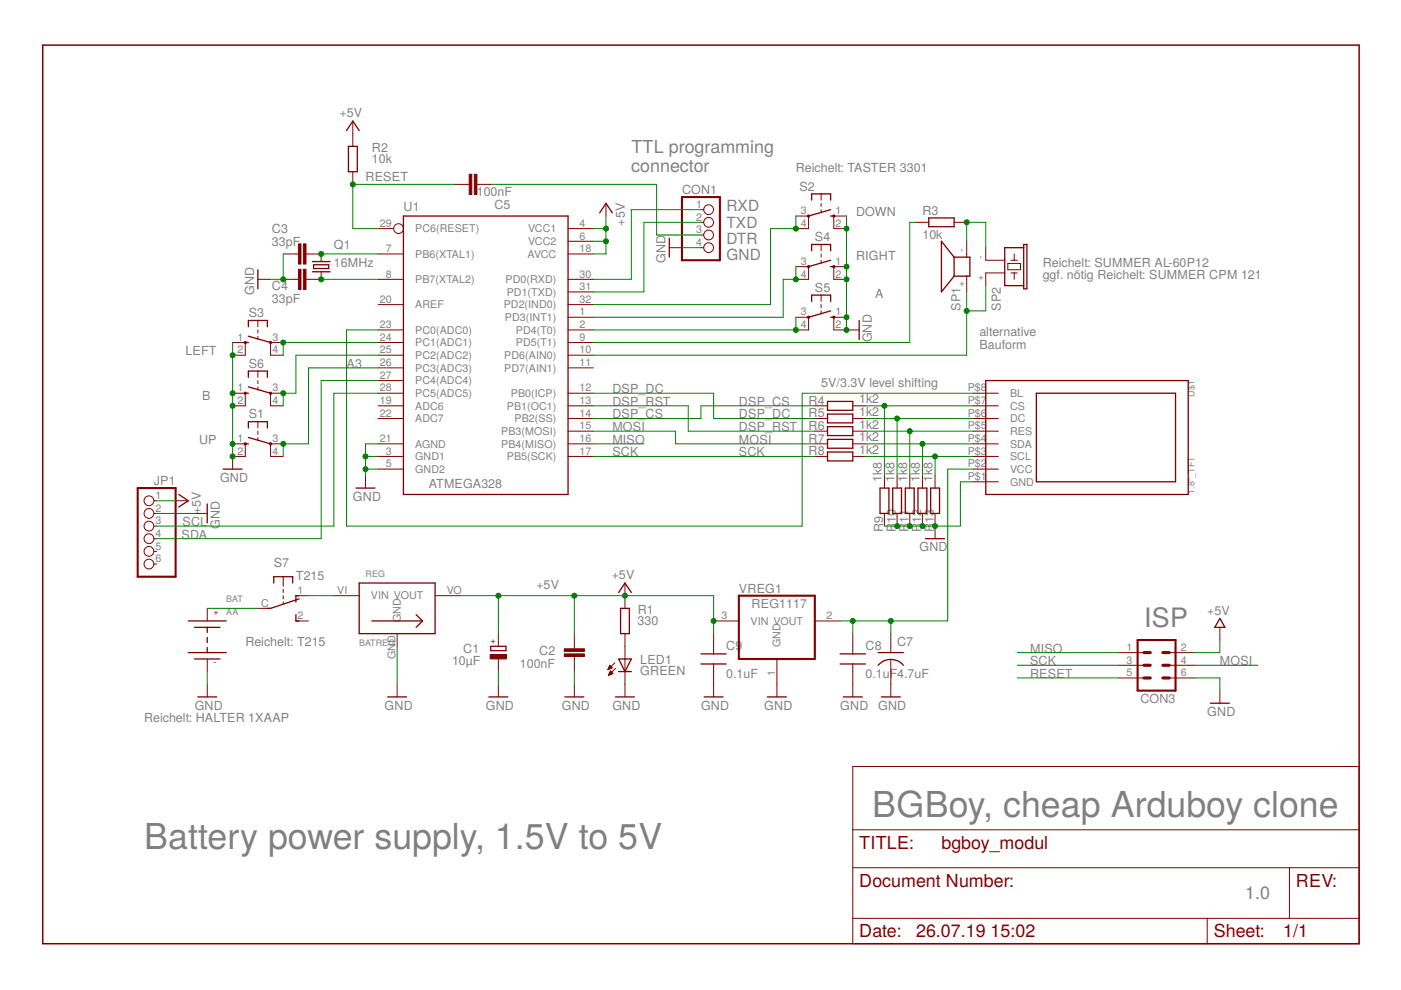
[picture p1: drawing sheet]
<svg xmlns="http://www.w3.org/2000/svg" width="297mm" height="210mm" viewBox="0 0 297 210" stroke-linecap="round" stroke-linejoin="round" font-family="sans-serif">
<g fill="none" stroke="#800000" stroke-width=".28">
<path d="M73.5 27.7l1.3-2 1.4 2M73.9 31h1.9v5.4h-1.9zM54.7 57.2v4M66.2 55.5h3.8M66.2 57.6h3.8M66.5 56.1h3.2v.8h-3.2zM85.5 45.8h34.9v59h-34.9zM127.1 45.1l1.4-2 1.3 2M141.9 50.5v4M172.1 42.4v-1.3h4v1.3M172.1 53.2v-1.4h4v1.4M176.1 45.8h.7"/>
<path d="M176.1 44.4l-4.7 1.4M176.1 56.5h.7M176.1 55.2l-4.7 1.3M196.9 46.2h5.4v1.9h-5.4zM202.3 54.5h3.3v4h-3.3M202.3 54.5v4M202.3 54.5l-2.7-3.3v10.7l2.7-3.4M217 51.8h.7v9.4h-.7zM217 52.5h-4v8.1h4M52 72.6h.7M52.7 69.3v-1.4h4v1.4M52.7 71.3l4.7 1.3"/>
<path d="M172.1 63.9v-1.3h4v1.3M176.1 67.3h.7M176.1 65.9l-4.7 1.4M182.2 67.9v4.1M47.3 99.5h4M52 83.4h.7M52 94.1h.7M52.7 80v-1.3h4v1.3M52.7 90.7v-1.3h4v1.3M52.7 82l4.7 1.4M52.7 92.8l4.7 1.3M175.5 85.1h5.3v1.9h-5.3z"/>
<path d="M175.5 87.8h5.3v1.9h-5.3zM175.5 90.5h5.3v1.9h-5.3zM175.5 93.2h5.3v1.8h-5.3zM175.5 95.8h5.3v1.9h-5.3zM209 80.7h42.9v24.1h-42.9zM219.7 83.4h29.5v18.8h-29.5zM37.9 104.8l2 1.4-2 1.3M43.9 106.8v4.1M75.5 103.5h4M186.6 103.5h1.9v5.4h-1.9zM189.3 103.5h1.8v5.4h-1.8zM191.9 103.5h1.9v5.4h-1.9z"/>
<path d="M194.6 103.5h1.9v5.4h-1.9zM196.2 114.2h4.1M197.3 103.5h1.9v5.4h-1.9zM39.9 131.7h8.1M39.9 138.4h8.1M41.3 139.7h5.3M41.3 133h5.3M43.9 133v1.1M43.9 135.1v1.1M43.9 137.3v1.1M58 123.6v-1.3h4.1v1.3M62.7 130.3v1.4h.7"/>
<path d="M63.4 127l-6 2h-.7M63.4 126.3h-.7v1.3M76.2 123.6h16v10.7h-16zM78.8 131.7h10.8M88.2 130.3l1.4 1.4M89.6 131.7l-1.4 1.3M104.1 137h3.2v1h-3.2zM131.2 139.7h2.7l-1.4 2.7zM131.2 125.6l1.3-2 1.4 2M131.6 129h1.8v5.3h-1.8zM148.6 138.6h5.4M178.1 138.6h5.4"/>
<path d="M186.2 138.4h5.3M258.6 131.1l1.1 1.9h-2.1zM41.9 147.8h4.1M82.2 147.8h4M103.7 147.8h4M119.8 147.8h4M130.5 147.8h4M131.2 142.4h2.7M148.6 140.8h5.4M149.3 147.8h4M162.7 147.8h4M178.1 140.8h5.4"/>
<path d="M178.8 147.8h4M186.2 141.1a3.5 3.5 0 0 1 5.3 0M186.9 147.8h4M256.6 149.1h4"/>
</g>
<g fill="none" stroke="#800000" stroke-width=".21">
<path d="M74.8 25.7v5.3M74.8 36.4v2.7M96.3 39.1h3.2M101.1 39.1h3.2M54.7 59.2h2.7M60 53.8h3.3M60 59.2h3.3M64.9 53.8h3.2v1.7M68.1 57.6v1.6h-3.2M80.2 53.8h5.3M80.2 59.2h5.3M80.2 48.5h3.2"/>
<path d="M120.4 53.8h5.4M120.4 59.2h5.4M120.4 48.5h5.4M120.4 51.2h5.4M128.5 43.1v2.7M141.9 52.5h2.7M148.6 47.1h.6M148.6 44.4h.6M148.6 49.8h.6M148.6 52.5h.6M168.7 56.5h2.7v2.7h-2.7M168.7 45.8h2.7v2.7h-2.7"/>
<path d="M174.1 41.1v1.3M174.1 43.1v.7M174.1 44.4v.7M174.1 51.8v1.4M174.1 53.8v.7M174.1 55.2v.7M179.5 56.5h-2.7v2.7h2.7M179.5 45.8h-2.7v2.7h2.7M194.2 47.1h2.7M202.3 47.1h2.7M205 51.2v3.3M205 58.5v3.4"/>
<path d="M209 52.5v2.7h4M213 57.9h-4v2.7M213.7 55.9h2.7v1.3h-2.7zM214.4 57.9h1.3M214.4 55.2h1.3M215 53.8v1.4M215 57.9v1.3M49.3 72.6h2.7v2.7h-2.7M54.7 67.9v1.4M54.7 70v.6M54.7 71.3v.7M54.7 78.7v1.3"/>
<path d="M60 72.6h-2.6v2.7h2.6M80.2 72.6h5.3M80.2 75.3h5.3M80.2 70h5.3M80.2 64.6h5.3M80.2 78h5.3M120.4 72.6h5.4M120.4 75.3h5.4M120.4 67.3h5.4M120.4 70h5.4M120.4 64.6h5.4M120.4 61.9h5.4"/>
<path d="M120.4 78h5.4M168.7 67.3h2.7v2.7h-2.7M174.1 62.6v1.3M174.1 64.6v.7M174.1 65.9v.7M179.5 67.3h-2.7v2.7h5.4M49.3 83.4h2.7v2.6h-2.7M49.3 94.1h2.7v2.7h-2.7v2.7M54.7 80.7v.6M54.7 82v.7M54.7 89.4v1.3M54.7 91.4v.7"/>
<path d="M54.7 92.8v.6M60 83.4h-2.6v2.6h2.6M60 94.1h-2.6v2.7h2.6M80.2 83.4h5.3M80.2 86h5.3M80.2 94.1h5.3M80.2 96.8h5.3M80.2 88.7h5.3M80.2 99.5h5.3M80.2 80.7h5.3M120.4 83.4h5.4M120.4 86h5.4"/>
<path d="M120.4 94.1h5.4M120.4 96.8h5.4M120.4 88.7h5.4M120.4 91.4h5.4M172.8 86h2.7M172.8 94.1h2.7M172.8 96.8h2.7M172.8 88.7h2.7M172.8 91.4h2.7M180.8 86h2.7M180.8 94.1h2.7M180.8 96.8h2.7"/>
<path d="M180.8 88.7h2.7M180.8 91.4h2.7M206.3 83.4h5.4M206.3 86h5.4M206.3 94.1h5.4M206.3 96.8h5.4M206.3 88.7h5.4M206.3 91.4h5.4M206.3 99.5h5.4M32.6 106.2h.6M32.6 108.9h.6M32.6 111.5h.6"/>
<path d="M32.6 114.2h.6M32.6 116.9h.6M32.6 119.6h.6M37.2 106.2h2.7M41.3 108.9h2.6M77.5 100.8v2.7M187.5 100.8v2.7M187.5 108.9v2.6M190.2 100.8v2.7M190.2 108.9v2.6M192.9 100.8v2.7M192.9 108.9v2.6"/>
<path d="M195.6 100.8v2.7M195.6 108.9v2.6M198.2 100.8v2.7M198.2 108.9v5.3M206.3 102.2h5.4M43.9 129v2.7M43.9 139.7v2.7M54.7 129h2.7M60 122.3v2M60 124.9v.7M60 126.3v.7M60 127.6v.4"/>
<path d="M62.7 126.3h2.7M62.7 131.7h2.7M70.8 126.3h5.4M84.2 134.3v2.7M92.2 126.3h5.4M105.7 134.3v2.7M105.7 139.7v2.7M121.8 134.3v3.3M121.8 139.2v3.2M132.5 123.6v5.4M132.5 134.3v13.5M151.3 131.7h5.4"/>
<path d="M151.3 134.3v4.3M164.7 139.7v8.1M172.8 131.7h5.3M180.8 134.3v4.3M188.9 134.3v4.1M188.9 140v7.8M237.2 138.4h5.3M247.9 138.4h5.4M258.6 133v2.7M43.9 145.1v2.7M84.2 145.1v2.7M105.7 145.1v2.7"/>
<path d="M121.8 145.1v2.7M128.9 141.9h.2M129 141.8h.3M129 141.7h.6M129.1 141.5h.7M129.1 143.1h.2M129.1 143h.5M129.1 141.4h.5M129.2 141.3h.3M129.2 142.8h.7M129.2 142.7h.7M129.2 141.1h.2"/>
<path d="M129.3 141.1l.5 .5-.9 .4zM129.3 142.6h.4M129.3 142.5h.3M129.4 142.3h.1M129.4 142.3l.6 .5-1 .4zM130.4 140.5l-1.5 1.5M130.5 141.7l-1.5 1.5M151.3 140.8v7M180.8 140.8v7M237.2 141.1h5.3M237.2 143.7h5.3M247.9 141.1h5.4"/>
<path d="M247.9 143.7h5.4M258.6 146.4v2.7M180.8 162.5h107.4v37.6h-107.4zM180.8 175.9h107.4M180.8 184h107.4M180.8 194.7h107.4M255.9 194.7v5.4M273.4 184v10.7"/>
<circle cx="84.5" cy="48.5" r="1.04"/>
<circle cx="150.2" cy="47.1" r="1.04"/>
<circle cx="150.2" cy="49.8" r="1.04"/>
<circle cx="150.2" cy="44.5" r="1.04"/>
<circle cx="150.2" cy="52.5" r="1.04"/>
<circle cx="31.6" cy="111.5" r="1.04"/>
<circle cx="31.6" cy="119.6" r="1.04"/>
<circle cx="31.6" cy="116.9" r="1.04"/>
<circle cx="31.6" cy="108.9" r="1.04"/>
<circle cx="31.6" cy="106.2" r="1.04"/>
<circle cx="31.6" cy="114.2" r="1.04"/>
</g>
<g fill="#800000" stroke="#800000" stroke-width=".21">
<path d="M119.6 137.6h4.3v.5h-4.3z"/>
<path d="M119.6 138.6h4.3v.6h-4.3z"/>
<path d="M103.9 138.8h3.5v.9h-3.5z"/>
<path d="M64.3 51.7h.6v4.3h-.6z"/>
<path d="M63.3 51.7h.5v4.3h-.5z"/>
<path d="M64.3 57.1h.6v4.3h-.6z"/>
<path d="M63.3 57.1h.5v4.3h-.5z"/>
<path d="M100.6 37h.5v4.2h-.5z"/>
<path d="M99.5 37h.5v4.2h-.5z"/>
</g>
<g fill="none" stroke="#800000" stroke-width=".44">
<path d="M144.6 41.8h8v13.4h-8zM29.2 103.5h8v18.8h-8zM156.7 126.3h16.1v13.4h-16.1zM241.2 135.7h8v10.7h-8z"/>
<circle cx="171.4" cy="45.8" r=".13"/>
<circle cx="171.4" cy="56.5" r=".13"/>
<circle cx="176.8" cy="45.8" r=".13"/>
<circle cx="176.8" cy="56.5" r=".13"/>
<circle cx="52" cy="72.6" r=".13"/>
<circle cx="57.4" cy="72.6" r=".13"/>
<circle cx="171.4" cy="67.3" r=".13"/>
<circle cx="176.8" cy="67.3" r=".13"/>
<circle cx="52" cy="83.4" r=".13"/>
<circle cx="52" cy="94.1" r=".13"/>
<circle cx="57.4" cy="83.4" r=".13"/>
<circle cx="57.4" cy="94.1" r=".13"/>
</g>
<path d="M9.1 9.6h279.1v190.5h-279.1z" fill="none" stroke="#800000" stroke-width=".32"/>
<path d="M242.5 138.4h1.4M246.5 138.4h1.4M242.5 143.7h1.4M242.5 141.1h1.4M246.5 143.7h1.4M246.5 141.1h1.4" fill="none" stroke="#800000" stroke-width=".66"/>
<g fill="none" stroke="#008000" stroke-width=".21">
<path d="M96.3 39.1h-21.5v9.4h5.4M104.3 39.1h34.9v10.7h9.4M60 53.8v5.4h-2.6M68.1 53.8h12.1M68.1 59.2h12.1M125.8 48.5h2.7M125.8 51.2h2.7M128.5 45.8v8h-2.7M144.6 52.5h4M148.6 44.4h-14.7v14.8h-8.1M148.6 47.1h-12.1v14.8h-10.7M168.7 45.8v2.7h-5.3v16.1h-37.6"/>
<path d="M168.7 56.5v2.7h-2.6v8.1h-40.3M179.5 45.8v24.2M194.2 47.1h-1.3v25.5h-67.1M205 51.2v-4.1h4v5.4M49.3 72.6v24.2M80.2 72.6h-20.2v2.7M80.2 75.3h-17.5v8.1h-2.7v2.6M80.2 78h-14.8v16.1h-5.4v2.7M80.2 70h-6.7v41.5h96.6v-28.1h36.2M168.7 67.3v2.7h-42.9M205 61.9v13.4h-79.2M209 60.6v5.3h-4"/>
<path d="M77.5 96.8h2.7M77.5 99.5h2.7M80.2 83.4h-9.4v28.1h-37.6M80.2 94.1h-2.7v6.7M80.2 80.7h-12.1v33.5h-34.9M125.8 83.4h25.5v5.3h21.5M125.8 94.1h10.7M125.8 91.4h17.4v2.7h29.6M125.8 96.8h47M125.8 86h20.1v5.4h26.9M172.8 86h-24.2v2.7h-22.8M183.5 94.1h22.8"/>
<path d="M183.5 96.8h22.8M183.5 91.4h22.8M183.5 86h22.8M183.5 88.7h22.8M187.5 86v14.8M190.2 88.7v12.1M192.9 91.4v9.4M195.6 94.1v6.7M198.2 96.8v4M206.3 99.5h-5.4v32.2h-22.8M33.2 106.2h4M33.2 108.9h8.1"/>
<path d="M206.3 102.2h-2.7v9.3h-16.1M43.9 129h10.8M65.4 126.3h5.4M84.2 137v8.1M97.6 126.3h53.7v8M105.7 126.3v8M121.8 126.3v8M180.8 131.7v2.6M188.9 131.7v2.6M215.7 138.4h21.5M258.6 135.7v2.7h-5.3M43.9 142.4v2.7"/>
<path d="M105.7 142.4v2.7M121.8 142.4v2.7M215.7 143.7h21.5M215.7 141.1h21.5M253.3 143.7h5.3v2.7M253.3 141.1h13.4"/>
</g>
<g fill="#008000" stroke="#008000" stroke-width=".21">
<circle cx="105.7" cy="126.3" r=".53"/>
<circle cx="121.8" cy="126.3" r=".53"/>
<circle cx="132.5" cy="126.3" r=".53"/>
<circle cx="151.3" cy="131.7" r=".53"/>
<circle cx="128.5" cy="48.5" r=".53"/>
<circle cx="128.5" cy="51.2" r=".53"/>
<circle cx="60" cy="59.2" r=".53"/>
<circle cx="49.3" cy="96.8" r=".53"/>
<circle cx="49.3" cy="75.3" r=".53"/>
<circle cx="49.3" cy="83.4" r=".53"/>
<circle cx="49.3" cy="86" r=".53"/>
<circle cx="49.3" cy="94.1" r=".53"/>
<circle cx="198.2" cy="111.5" r=".53"/>
<circle cx="190.2" cy="111.5" r=".53"/>
<circle cx="192.9" cy="111.5" r=".53"/>
<circle cx="195.6" cy="111.5" r=".53"/>
<circle cx="77.5" cy="96.8" r=".53"/>
<circle cx="77.5" cy="99.5" r=".53"/>
<circle cx="179.5" cy="70" r=".53"/>
<circle cx="179.5" cy="67.3" r=".53"/>
<circle cx="179.5" cy="59.2" r=".53"/>
<circle cx="179.5" cy="56.5" r=".53"/>
<circle cx="179.5" cy="48.5" r=".53"/>
<circle cx="74.8" cy="39.1" r=".53"/>
<circle cx="60" cy="72.6" r=".53"/>
<circle cx="60" cy="83.4" r=".53"/>
<circle cx="60" cy="94.1" r=".53"/>
<circle cx="168.7" cy="48.5" r=".53"/>
<circle cx="168.7" cy="59.2" r=".53"/>
<circle cx="168.7" cy="70" r=".53"/>
<circle cx="205" cy="65.9" r=".53"/>
<circle cx="68.1" cy="59.2" r=".53"/>
<circle cx="68.1" cy="53.8" r=".53"/>
<circle cx="205" cy="47.1" r=".53"/>
<circle cx="187.5" cy="86" r=".53"/>
<circle cx="190.2" cy="88.7" r=".53"/>
<circle cx="192.9" cy="91.4" r=".53"/>
<circle cx="195.6" cy="94.1" r=".53"/>
<circle cx="198.2" cy="96.8" r=".53"/>
<circle cx="180.8" cy="131.7" r=".53"/>
<circle cx="188.9" cy="131.7" r=".53"/>
</g>
<g font-size="7.6" fill="#808080">
<text x="184.9" y="173.3">BGBoy, cheap Arduboy clone</text>
<text x="30.6" y="180">Battery power supply, 1.5V to 5V</text>
</g>
<text font-size="5.7" fill="#808080" x="242.6" y="133">ISP</text>
<g font-size="3.8" fill="#808080">
<text x="133.9" y="32.4">TTL programming</text>
<text x="133.8" y="36.4">connector</text>
<text x="264" y="190.7">1.0</text>
</g>
<g font-size="3.8" fill="#800000">
<text x="182.2" y="180">TITLE:</text>
<text x="199.6" y="180">bgboy_modul</text>
<text x="182.2" y="188">Document Number:</text>
<text x="274.8" y="188">REV:</text>
<text x="182.2" y="198.7">Date:</text>
<text x="194.2" y="198.7">26.07.19</text>
<text x="210" y="198.7">15:02</text>
<text x="257.3" y="198.7">Sheet:</text>
<text x="272.1" y="198.7">1/1</text>
</g>
<g font-size="3.3" fill="#808080">
<text x="154" y="44.8">RXD</text>
<text x="154" y="48.2">TXD</text>
<text x="154" y="51.7">DTR</text>
<text x="154" y="55.2">GND</text>
</g>
<g font-size="2.6" fill="#808080">
<text x="72" y="24.9">+5V</text>
<text x="78.8" y="34.5">10k</text>
<text x="78.9" y="32.1">R2</text>
<text x="77.5" y="38.4">RESET</text>
<text x="101.1" y="41.6">100nF</text>
<text x="144.6" y="41.1">CON1</text>
<text x="168.8" y="36.4">Reichelt: TASTER 3301</text>
<text x="169.5" y="40.4">S2</text>
<text x="85.6" y="44.7">U1</text>
<text x="104.8" y="44.3">C5</text>
<text x="132.5" y="47.8" transform="rotate(-90 132.5 47.8)">+5V</text>
<text x="181.5" y="45.8">DOWN</text>
<text x="195.6" y="45.6">R3</text>
<text x="57.6" y="52.1">33pF</text>
<text x="57.7" y="49.4">C3</text>
<text x="70.8" y="52.8">Q1</text>
<text x="172.8" y="51.2">S4</text>
<text x="195.6" y="50.6">10k</text>
<text x="70.8" y="56.5">16MHz</text>
<text x="141.1" y="55.8" transform="rotate(-90 141.1 55.8)">GND</text>
<text x="181.5" y="55.2">RIGHT</text>
<text x="221.1" y="59.2">ggf. nötig Reichelt: SUMMER CPM 121</text>
<text x="221.1" y="56.5">Reichelt: SUMMER AL-60P12</text>
<text x="53.9" y="62.5" transform="rotate(-90 53.9 62.5)">GND</text>
<text x="57.6" y="64.2">33pF</text>
<text x="57.7" y="61.5">C4</text>
<text x="172.8" y="61.9">S5</text>
<text x="185.5" y="63.2">A</text>
<text x="203.6" y="65.9" transform="rotate(-90 203.6 65.9)">SP1</text>
<text x="212.2" y="65.9" transform="rotate(-90 212.2 65.9)">SP2</text>
<text x="52.8" y="67.3">S3</text>
<text x="207.6" y="71.2">alternative</text>
<text x="39.3" y="75.3">LEFT</text>
<text x="52.8" y="78">S6</text>
<text x="73.5" y="78">A3</text>
<text x="184.8" y="72.6" transform="rotate(-90 184.8 72.6)">GND</text>
<text x="207.7" y="74">Bauform</text>
<text x="129.8" y="83.4">DSP_DC</text>
<text x="174.1" y="82">5V/3.3V level shifting</text>
<text x="42.8" y="84.7">B</text>
<text x="52.8" y="88.7">S1</text>
<text x="129.8" y="86">DSP_RST</text>
<text x="129.8" y="88.7">DSP_CS</text>
<text x="156.7" y="86">DSP_CS</text>
<text x="156.7" y="88.7">DSP_DC</text>
<text x="171.4" y="85.8">R4</text>
<text x="171.4" y="88.5">R5</text>
<text x="182.2" y="85.5">1k2</text>
<text x="182.2" y="88.2">1k2</text>
<text x="42.2" y="94.1">UP</text>
<text x="129.8" y="94.1">MISO</text>
<text x="129.8" y="91.4">MOSI</text>
<text x="156.7" y="91.4">DSP_RST</text>
<text x="156.7" y="94.1">MOSI</text>
<text x="171.4" y="91.2">R6</text>
<text x="171.4" y="93.9">R7</text>
<text x="182.2" y="90.9">1k2</text>
<text x="182.2" y="93.6">1k2</text>
<text x="129.8" y="96.8">SCK</text>
<text x="156.7" y="96.8">SCK</text>
<text x="171.4" y="96.5">R8</text>
<text x="182.2" y="96.2">1k2</text>
<text x="32.6" y="102.8">JP1</text>
<text x="46.6" y="102.1">GND</text>
<text x="74.8" y="106.2">GND</text>
<text x="90.9" y="103.5">ATMEGA328</text>
<text x="187" y="102.1" transform="rotate(-90 187 102.1)">1k8</text>
<text x="189.7" y="102.1" transform="rotate(-90 189.7 102.1)">1k8</text>
<text x="192.4" y="102.1" transform="rotate(-90 192.4 102.1)">1k8</text>
<text x="195" y="102.1" transform="rotate(-90 195 102.1)">1k8</text>
<text x="197.7" y="102.1" transform="rotate(-90 197.7 102.1)">1k8</text>
<text x="38.7" y="111.5">SCL</text>
<text x="42.6" y="109" transform="rotate(-90 42.6 109)">+5V</text>
<text x="46.6" y="112.2" transform="rotate(-90 46.6 112.2)">GND</text>
<text x="187.3" y="112.9" transform="rotate(-90 187.3 112.9)">R9</text>
<text x="190" y="112.9" transform="rotate(-90 190 112.9)">R</text>
<text x="190" y="110.9" transform="rotate(-90 190 110.9)">10</text>
<text x="192.6" y="112.9" transform="rotate(-90 192.6 112.9)">R</text>
<text x="192.6" y="110.9" transform="rotate(-90 192.6 110.9)">11</text>
<text x="195.3" y="112.9" transform="rotate(-90 195.3 112.9)">R</text>
<text x="195.3" y="110.9" transform="rotate(-90 195.3 110.9)">12</text>
<text x="198" y="112.9" transform="rotate(-90 198 112.9)">R</text>
<text x="198" y="110.9" transform="rotate(-90 198 110.9)">13</text>
<text x="38.5" y="114.2">SDA</text>
<text x="194.9" y="116.9">GND</text>
<text x="58.1" y="120.3">S7</text>
<text x="62.8" y="122.9">T215</text>
<text x="113.7" y="125">+5V</text>
<text x="129.7" y="122.8">+5V</text>
<text x="156.7" y="125.6">VREG1</text>
<text x="135.2" y="130.1">R1</text>
<text x="159.4" y="129">REG1117</text>
<text x="256" y="130.3">+5V</text>
<text x="52" y="137">Reichelt: T215</text>
<text x="135.2" y="132.5">330</text>
<text x="154" y="137.8">C9</text>
<text x="183.5" y="137.8">C8</text>
<text x="190.2" y="137">C7</text>
<text x="95.8" y="141">10µF</text>
<text x="98.2" y="138.4">C1</text>
<text x="110.2" y="141.6">100nF</text>
<text x="114.3" y="138.9">C2</text>
<text x="135.7" y="143.1">GREEN</text>
<text x="135.7" y="140.8">LED1</text>
<text x="154" y="143.7">0.1uF</text>
<text x="183.5" y="143.7">0.1uF4.7uF</text>
<text x="218.4" y="143.7">RESET</text>
<text x="218.4" y="138.4">MISO</text>
<text x="218.4" y="141.1">SCK</text>
<text x="258.7" y="141.1">MOSI</text>
<text x="241.8" y="149.1">CON3</text>
<text x="30.5" y="153.1">Reichelt: HALTER 1XAAP</text>
<text x="41.3" y="150.4">GND</text>
<text x="81.5" y="150.4">GND</text>
<text x="103" y="150.4">GND</text>
<text x="119.1" y="150.4">GND</text>
<text x="129.8" y="150.4">GND</text>
<text x="148.6" y="150.4">GND</text>
<text x="162" y="150.4">GND</text>
<text x="178.1" y="150.4">GND</text>
<text x="186.2" y="150.4">GND</text>
<text x="256" y="151.8">GND</text>
</g>
<g font-size="2.3" fill="#808080">
<text x="147.6" y="44.1">1</text>
<text x="147.6" y="46.8">2</text>
<text x="169.8" y="45.4">3</text>
<text x="177.2" y="45.4">1</text>
<text x="80.6" y="48.1">29</text>
<text x="81.8" y="53.5">7</text>
<text x="88" y="49.3">PC6(RESET)</text>
<text x="112" y="52">VCC2</text>
<text x="112" y="49.3">VCC1</text>
<text x="122.9" y="50.8">6</text>
<text x="122.9" y="48.1">4</text>
<text x="122.9" y="53.5">18</text>
<text x="147.6" y="49.4">3</text>
<text x="147.6" y="52.1">4</text>
<text x="169.8" y="48.1">4</text>
<text x="177.2" y="48.1">2</text>
<text x="204.6" y="53.5" transform="rotate(-90 204.6 53.5)">-</text>
<text x="81.8" y="58.8">8</text>
<text x="88" y="54.7">PB6(XTAL1)</text>
<text x="111.9" y="54.7">AVCC</text>
<text x="122.9" y="58.8">30</text>
<text x="169.8" y="56.2">3</text>
<text x="169.8" y="58.8">4</text>
<text x="177.2" y="56.2">1</text>
<text x="177.2" y="58.8">2</text>
<text x="208.6" y="59.6" transform="rotate(-90 208.6 59.6)">+</text>
<text x="208.6" y="54.8" transform="rotate(-90 208.6 54.8)">-</text>
<text x="80.6" y="64.2">20</text>
<text x="88" y="65.4">AREF</text>
<text x="88" y="60">PB7(XTAL2)</text>
<text x="106.8" y="65.4">PD2(IND0)</text>
<text x="107.2" y="60">PD0(RXD)</text>
<text x="107.4" y="62.7">PD1(TXD)</text>
<text x="122.9" y="64.2">32</text>
<text x="122.9" y="61.5">31</text>
<text x="204.6" y="60.9" transform="rotate(-90 204.6 60.9)">+</text>
<text x="80.6" y="69.6">23</text>
<text x="88" y="70.8">PC0(ADC0)</text>
<text x="107.1" y="68.1">PD3(INT1)</text>
<text x="109.4" y="70.8">PD4(T0)</text>
<text x="122.9" y="66.9">1</text>
<text x="122.9" y="69.6">2</text>
<text x="169.8" y="66.9">3</text>
<text x="169.8" y="69.6">4</text>
<text x="177.2" y="66.9">1</text>
<text x="177.2" y="69.6">2</text>
<text x="50.4" y="72.3">1</text>
<text x="50.4" y="74.9">2</text>
<text x="57.7" y="72.3">3</text>
<text x="57.7" y="74.9">4</text>
<text x="80.6" y="72.3">24</text>
<text x="80.6" y="74.9">25</text>
<text x="80.6" y="77.6">26</text>
<text x="88" y="73.4">PC1(ADC1)</text>
<text x="88" y="76.1">PC2(ADC2)</text>
<text x="106.9" y="76.1">PD6(AIN0)</text>
<text x="109.4" y="73.4">PD5(T1)</text>
<text x="122.9" y="72.3">9</text>
<text x="122.9" y="74.9">10</text>
<text x="122.9" y="77.6">11</text>
<text x="50.4" y="83">1</text>
<text x="57.7" y="83">3</text>
<text x="80.6" y="80.3">27</text>
<text x="80.6" y="83">28</text>
<text x="88" y="78.8">PC3(ADC3)</text>
<text x="88" y="81.5">PC4(ADC4)</text>
<text x="106.9" y="78.8">PD7(AIN1)</text>
<text x="122.9" y="83">12</text>
<text x="205.2" y="83">P$8</text>
<text x="50.4" y="85.7">2</text>
<text x="57.7" y="85.7">4</text>
<text x="80.6" y="85.7">19</text>
<text x="80.6" y="88.4">22</text>
<text x="88" y="84.2">PC5(ADC5)</text>
<text x="88" y="86.9">ADC6</text>
<text x="88" y="89.5">ADC7</text>
<text x="107.5" y="86.9">PB1(OC1)</text>
<text x="108.3" y="84.2">PB0(ICP)</text>
<text x="109.1" y="89.5">PB2(SS)</text>
<text x="122.9" y="85.7">13</text>
<text x="122.9" y="88.4">14</text>
<text x="205.2" y="85.7">P$7</text>
<text x="205.2" y="88.4">P$6</text>
<text x="214.2" y="86.9">CS</text>
<text x="214.2" y="89.5">DC</text>
<text x="214.2" y="84.2">BL</text>
<text x="50.4" y="93.7">1</text>
<text x="57.7" y="93.7">3</text>
<text x="80.6" y="93.7">21</text>
<text x="88" y="94.9">AGND</text>
<text x="106.3" y="92.2">PB3(MOSI)</text>
<text x="106.3" y="94.9">PB4(MISO)</text>
<text x="122.9" y="91">15</text>
<text x="122.9" y="93.7">16</text>
<text x="205.2" y="91">P$5</text>
<text x="205.2" y="93.7">P$4</text>
<text x="214.2" y="92.2">RES</text>
<text x="214.2" y="94.9">SDA</text>
<text x="50.4" y="96.4">2</text>
<text x="57.7" y="96.4">4</text>
<text x="81.8" y="99.1">5</text>
<text x="81.8" y="96.4">3</text>
<text x="88" y="100.3">GND2</text>
<text x="88" y="97.6">GND1</text>
<text x="107.5" y="97.6">PB5(SCK)</text>
<text x="122.9" y="96.4">17</text>
<text x="205.2" y="96.4">P$3</text>
<text x="205.2" y="99.1">P$2</text>
<text x="205.2" y="101.8">P$1</text>
<text x="214.2" y="97.6">SCL</text>
<text x="214.2" y="100.3">VCC</text>
<text x="33" y="105.8">1</text>
<text x="214.2" y="103">GND</text>
<text x="33" y="108.5">2</text>
<text x="33" y="111.2">3</text>
<text x="33" y="113.8">4</text>
<text x="33" y="116.5">5</text>
<text x="33" y="119.2">6</text>
<text x="63.1" y="125.9">1</text>
<text x="71.5" y="125.9">VI</text>
<text x="94.7" y="125.9">VO</text>
<text x="55.4" y="128.6">C</text>
<text x="63.1" y="131.3">2</text>
<text x="78.6" y="127.1">VIN VOUT</text>
<text x="85" y="131.9" transform="rotate(-90 85 131.9)">GND</text>
<text x="152.9" y="131.3">3</text>
<text x="175.2" y="131.3">2</text>
<text x="159.1" y="132.5">VIN VOUT</text>
<text x="165.5" y="137.2" transform="rotate(-90 165.5 137.2)">GND</text>
<text x="238.8" y="138">1</text>
<text x="250.4" y="138">2</text>
<text x="83.8" y="139.8" transform="rotate(-90 83.8 139.8)">GND</text>
<text x="164.3" y="143.4" transform="rotate(-90 164.3 143.4)">1</text>
<text x="238.8" y="140.7">3</text>
<text x="238.8" y="143.4">5</text>
<text x="250.4" y="140.7">4</text>
<text x="250.4" y="143.4">6</text>
</g>
<g font-size="1.9" fill="#808080">
<text x="253.3" y="84.1" transform="rotate(-90 253.3 84.1)">U$1</text>
<text x="253.3" y="104.6" transform="rotate(-90 253.3 104.6)">1.8&quot;_TFT</text>
<text x="77.5" y="122.3">REG</text>
<text x="48" y="130.3">AA</text>
<text x="48" y="127.6">BAT</text>
<text x="76.2" y="137">BATREG</text>
</g>
<g font-size="1.9" fill="#800000">
<text x="45.3" y="130.3">+</text>
<text x="105.1" y="136.6" transform="rotate(-90 105.1 136.6)">+</text>
<text x="45.3" y="141.1">-</text>
</g>
</svg>
